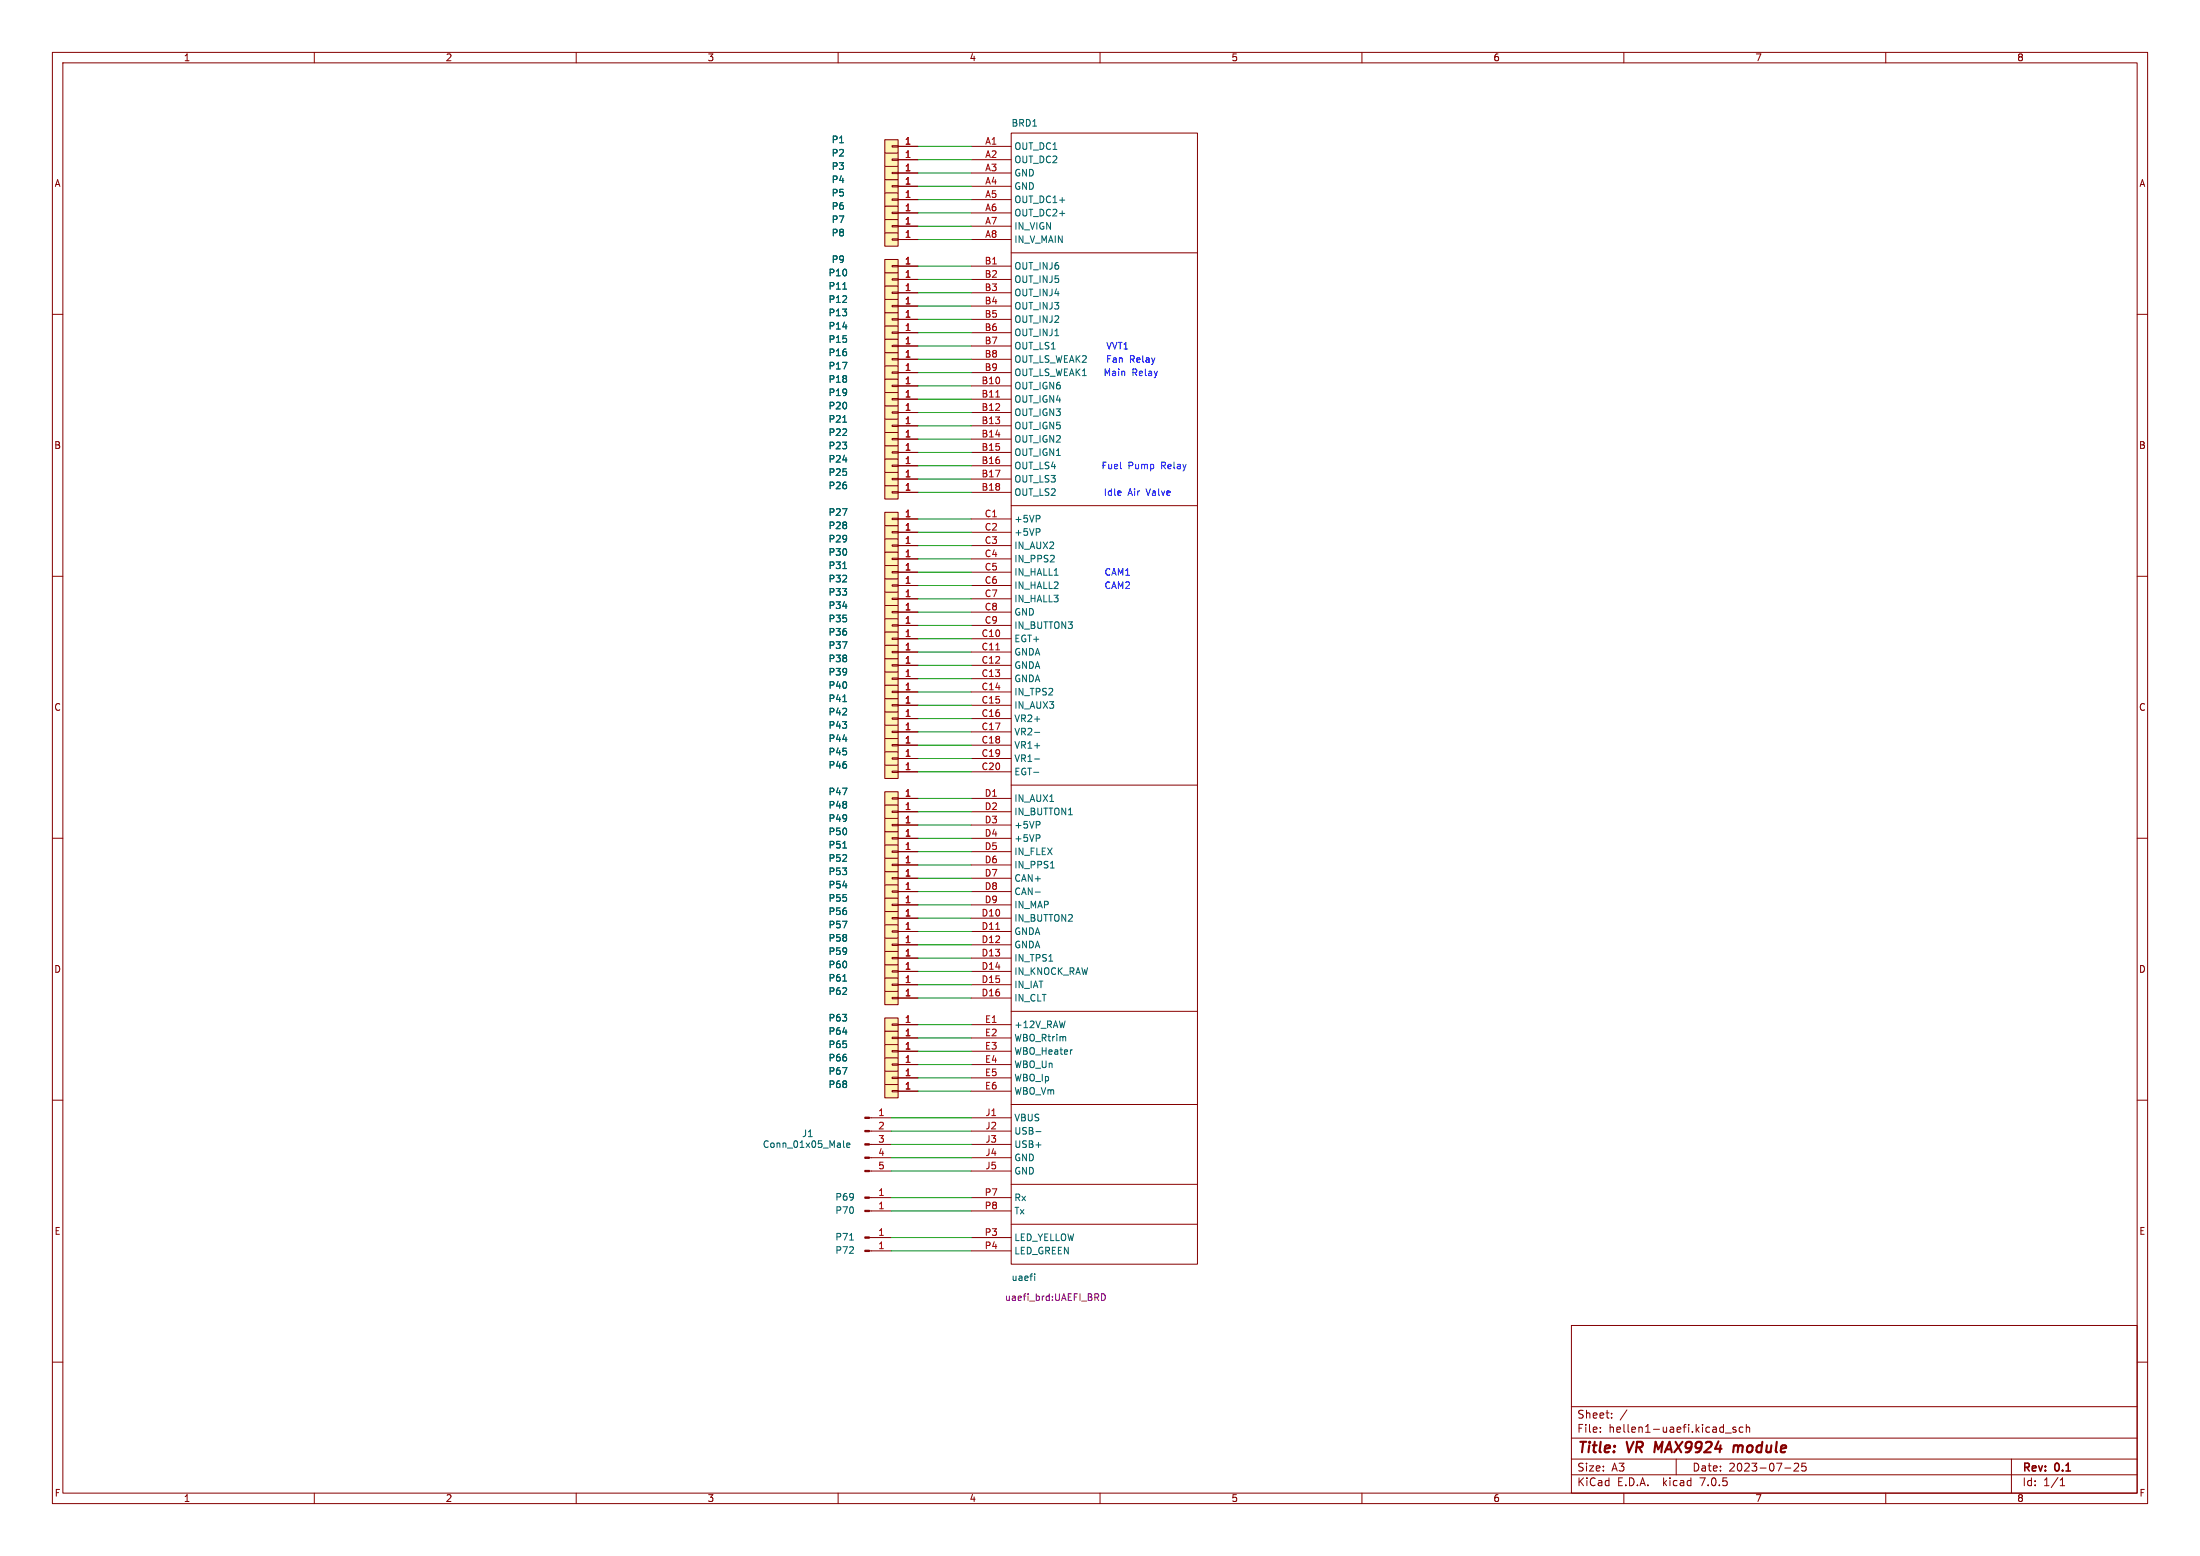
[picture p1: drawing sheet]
<svg xmlns="http://www.w3.org/2000/svg" width="420mm" height="297mm" viewBox="0 0 420 297" stroke-linecap="round" stroke-linejoin="round" font-family="sans-serif">
<g fill="none" stroke="#840000" stroke-width=".19">
<path d="M10 10h400v277h-400zM12 12h396v273h-396zM60 10v2M110 10v2M160 10v2M210 10v2M260 10v2M310 10v2M360 10v2M168.9 34.3h2.5v2.5h-2.5zM168.9 36.8h2.5v2.6h-2.5zM168.9 31.8h2.5v2.5h-2.5z"/>
<path d="M168.9 29.2h2.5v2.6h-2.5zM168.9 39.4h2.5v2.5h-2.5zM168.9 26.7h2.5v2.5h-2.5zM171.4 35.4h-1.1v.3h1.1M171.4 38h-1.1v.2h1.1M171.4 32.9h-1.1v.2h1.1M171.4 30.4h-1.1v.2h1.1M171.4 27.8h-1.1v.3h1.1M171.4 35.6h3.9M171.4 38.1h3.9M171.4 33h3.9M171.4 30.5h3.9"/>
<path d="M171.4 27.9h3.9M185.4 35.6h7.6M185.4 38.1h7.6M185.4 33h7.6M185.4 30.5h7.6M185.4 27.9h7.6M193 25.4h35.6v215.9h-35.6zM10 60h2M168.9 59.7h2.5v2.5h-2.5zM168.9 41.9h2.5v2.6h-2.5zM168.9 57.2h2.5v2.5h-2.5zM168.9 52.1h2.5v2.5h-2.5z"/>
<path d="M168.9 54.6h2.5v2.6h-2.5zM168.9 49.5h2.5v2.6h-2.5zM168.9 44.5h2.5v2.5h-2.5zM171.4 40.5h-1.1v.3h1.1M171.4 43.1h-1.1v.2h1.1M171.4 58.3h-1.1v.2h1.1M171.4 53.2h-1.1v.3h1.1M171.4 55.8h-1.1v.2h1.1M171.4 50.7h-1.1v.2h1.1M171.4 45.6h-1.1v.2h1.1M171.4 40.6h3.9M171.4 43.2h3.9"/>
<path d="M171.4 58.4h3.9M171.4 53.3h3.9M171.4 55.9h3.9M171.4 50.8h3.9M171.4 45.7h3.9M185.4 40.6h7.6M185.4 43.2h7.6M185.4 58.4h7.6M185.4 53.3h7.6M185.4 55.9h7.6M185.4 50.8h7.6M185.4 45.7h7.6"/>
<path d="M193 48.3h35.6M408 60h2M168.9 67.3h2.5v2.6h-2.5zM168.9 62.2h2.5v2.6h-2.5zM168.9 64.8h2.5v2.5h-2.5zM168.9 69.9h2.5v2.5h-2.5zM168.9 77.5h2.5v2.5h-2.5zM168.9 72.4h2.5v2.5h-2.5zM168.9 74.9h2.5v2.6h-2.5zM171.4 60.8h-1.1v.3h1.1M171.4 68.5h-1.1v.2h1.1M171.4 63.4h-1.1v.2h1.1"/>
<path d="M171.4 65.9h-1.1v.3h1.1M171.4 71h-1.1v.2h1.1M171.4 78.6h-1.1v.3h1.1M171.4 73.5h-1.1v.3h1.1M171.4 76.1h-1.1v.2h1.1M171.4 61h3.9M171.4 68.6h3.9M171.4 63.5h3.9M171.4 66h3.9M171.4 71.1h3.9M171.4 73.7h3.9M171.4 76.2h3.9"/>
<path d="M171.4 78.7h3.9M185.4 61h7.6M185.4 68.6h7.6M185.4 63.5h7.6M185.4 66h7.6M185.4 71.1h7.6M185.4 73.7h7.6M185.4 76.2h7.6M185.4 78.7h7.6M168.9 97.8h2.5v2.5h-2.5zM168.9 85.1h2.5v2.5h-2.5zM168.9 92.7h2.5v2.6h-2.5z"/>
<path d="M168.9 90.2h2.5v2.5h-2.5zM168.9 87.6h2.5v2.6h-2.5zM168.9 82.6h2.5v2.5h-2.5zM168.9 80h2.5v2.6h-2.5zM171.4 98.9h-1.1v.3h1.1M171.4 86.2h-1.1v.3h1.1M171.4 93.9h-1.1v.2h1.1M171.4 91.3h-1.1v.3h1.1M171.4 88.8h-1.1v.2h1.1M171.4 83.7h-1.1v.2h1.1M171.4 81.2h-1.1v.2h1.1M171.4 81.3h3.9"/>
<path d="M171.4 83.8h3.9M171.4 86.4h3.9M171.4 88.9h3.9M171.4 91.4h3.9M171.4 94h3.9M171.4 99.1h3.9M185.4 81.3h7.6M185.4 83.8h7.6M185.4 86.4h7.6M185.4 88.9h7.6M185.4 91.4h7.6M185.4 94h7.6"/>
<path d="M185.4 99.1h7.6M193 96.5h35.6M10 110h2M168.9 115.6h2.5v2.5h-2.5zM168.9 118.1h2.5v2.6h-2.5zM168.9 113h2.5v2.6h-2.5zM168.9 100.3h2.5v2.6h-2.5zM168.9 102.9h2.5v2.5h-2.5zM168.9 105.4h2.5v2.6h-2.5zM168.9 110.5h2.5v2.5h-2.5zM168.9 108h2.5v2.5h-2.5zM171.4 116.7h-1.1v.3h1.1"/>
<path d="M171.4 119.3h-1.1v.2h1.1M171.4 114.2h-1.1v.2h1.1M171.4 101.5h-1.1v.2h1.1M171.4 104h-1.1v.3h1.1M171.4 106.6h-1.1v.2h1.1M171.4 111.6h-1.1v.3h1.1M171.4 109.1h-1.1v.2h1.1M171.4 116.8h3.9M171.4 119.4h3.9M171.4 101.6h3.9M171.4 104.1h3.9M171.4 106.7h3.9"/>
<path d="M171.4 109.2h3.9M171.4 111.8h3.9M171.4 114.3h3.9M185.4 116.8h7.6M185.4 119.4h7.6M185.4 101.6h7.6M185.4 104.1h7.6M185.4 106.7h7.6M185.4 109.2h7.6M185.4 111.8h7.6M185.4 114.3h7.6M408 110h2"/>
<path d="M168.9 138.4h2.5v2.6h-2.5zM168.9 128.3h2.5v2.5h-2.5zM168.9 125.7h2.5v2.6h-2.5zM168.9 120.7h2.5v2.5h-2.5zM168.9 123.2h2.5v2.5h-2.5zM168.9 135.9h2.5v2.5h-2.5zM168.9 133.4h2.5v2.5h-2.5zM168.9 130.8h2.5v2.6h-2.5zM171.4 139.6h-1.1v.2h1.1M171.4 129.4h-1.1v.3h1.1M171.4 126.9h-1.1v.2h1.1M171.4 121.8h-1.1v.2h1.1"/>
<path d="M171.4 124.3h-1.1v.3h1.1M171.4 137h-1.1v.3h1.1M171.4 134.5h-1.1v.2h1.1M171.4 132h-1.1v.2h1.1M171.4 139.7h3.9M171.4 134.6h3.9M171.4 137.2h3.9M171.4 121.9h3.9M171.4 124.5h3.9M171.4 127h3.9M171.4 129.5h3.9M171.4 132.1h3.9"/>
<path d="M185.4 139.7h7.6M185.4 134.6h7.6M185.4 137.2h7.6M185.4 121.9h7.6M185.4 124.5h7.6M185.4 127h7.6M185.4 129.5h7.6M185.4 132.1h7.6M10 160h2M168.9 146.1h2.5v2.5h-2.5zM168.9 158.8h2.5v2.5h-2.5zM168.9 156.2h2.5v2.6h-2.5z"/>
<path d="M168.9 151.1h2.5v2.6h-2.5zM168.9 153.7h2.5v2.5h-2.5zM168.9 141h2.5v2.5h-2.5zM168.9 143.5h2.5v2.6h-2.5zM171.4 147.2h-1.1v.2h1.1M171.4 159.9h-1.1v.2h1.1M171.4 157.4h-1.1v.2h1.1M171.4 152.3h-1.1v.2h1.1M171.4 154.8h-1.1v.3h1.1M171.4 142.1h-1.1v.3h1.1M171.4 144.7h-1.1v.2h1.1M171.4 147.3h3.9"/>
<path d="M171.4 157.5h3.9M171.4 152.4h3.9M171.4 154.9h3.9M171.4 142.2h3.9M171.4 144.8h3.9M185.4 147.3h7.6M185.4 157.5h7.6M185.4 152.4h7.6M185.4 154.9h7.6M185.4 142.2h7.6M185.4 144.8h7.6M193 149.9h35.6"/>
<path d="M408 160h2M168.9 166.4h2.5v2.5h-2.5zM168.9 163.8h2.5v2.6h-2.5zM168.9 161.3h2.5v2.5h-2.5zM168.9 168.9h2.5v2.6h-2.5zM168.9 179.1h2.5v2.5h-2.5zM168.9 174h2.5v2.5h-2.5zM168.9 171.5h2.5v2.5h-2.5zM168.9 176.5h2.5v2.6h-2.5zM171.4 167.5h-1.1v.3h1.1M171.4 165h-1.1v.2h1.1M171.4 162.4h-1.1v.3h1.1"/>
<path d="M171.4 170.1h-1.1v.2h1.1M171.4 175.1h-1.1v.3h1.1M171.4 172.6h-1.1v.2h1.1M171.4 177.7h-1.1v.2h1.1M171.4 167.6h3.9M171.4 160h3.9M171.4 165.1h3.9M171.4 162.6h3.9M171.4 170.2h3.9M171.4 175.3h3.9M171.4 172.7h3.9M171.4 177.8h3.9"/>
<path d="M185.4 167.6h7.6M185.4 160h7.6M185.4 165.1h7.6M185.4 162.6h7.6M185.4 170.2h7.6M185.4 175.3h7.6M185.4 172.7h7.6M185.4 177.8h7.6M168.9 184.2h2.5v2.5h-2.5zM168.9 181.6h2.5v2.6h-2.5zM168.9 194.3h2.5v2.6h-2.5zM168.9 196.9h2.5v2.5h-2.5z"/>
<path d="M168.9 199.4h2.5v2.5h-2.5zM168.9 189.2h2.5v2.6h-2.5zM168.9 186.7h2.5v2.5h-2.5zM171.4 180.2h-1.1v.3h1.1M171.4 185.3h-1.1v.2h1.1M171.4 182.8h-1.1v.2h1.1M171.4 195.5h-1.1v.2h1.1M171.4 198h-1.1v.2h1.1M171.4 190.4h-1.1v.2h1.1M171.4 187.8h-1.1v.3h1.1M171.4 180.3h3.9M171.4 185.4h3.9"/>
<path d="M171.4 182.9h3.9M171.4 195.6h3.9M171.4 198.1h3.9M171.4 190.5h3.9M171.4 188h3.9M185.4 180.3h7.6M185.4 185.4h7.6M185.4 182.9h7.6M185.4 195.6h7.6M185.4 198.1h7.6M185.4 190.5h7.6M185.4 188h7.6"/>
<path d="M193 193h35.6M10 210h2M166 218.4h4.2M166 215.9h4.2M166 213.4h4.2M168.9 207h2.5v2.6h-2.5zM168.9 204.5h2.5v2.5h-2.5zM168.9 201.9h2.5v2.6h-2.5zM171.4 208.2h-1.1v.2h1.1M171.4 205.6h-1.1v.3h1.1M171.4 200.5h-1.1v.3h1.1M171.4 203.1h-1.1v.2h1.1"/>
<path d="M171.4 208.3h3.9M171.4 205.7h3.9M171.4 200.7h3.9M171.4 203.2h3.9M185.4 218.4h7.6M185.4 215.9h7.6M185.4 213.4h7.6M185.4 208.3h7.6M185.4 205.7h7.6M185.4 200.7h7.6M185.4 203.2h7.6M193 210.8h35.6"/>
<path d="M408 210h2M166 223.5h4.2M166 221h4.2M166 228.6h4.2M166 236.2h4.2M166 231.1h4.2M166 238.8h4.2M185.4 223.5h7.6M185.4 221h7.6M185.4 228.6h7.6M185.4 236.2h7.6M185.4 231.1h7.6"/>
<path d="M185.4 238.8h7.6M193 233.7h35.6M193 226.1h35.6M10 260h2M300 253h108v32h-108zM408 260h2M300 278.5h108M300 274.5h108M300 268.5h108M305.5 273.2v.2M305.5 272.5v.1M307.7 270.5v.2"/>
<path d="M307.7 269.8v.1M310.6 269.1l-1.3 1.9M320 278.5v3M329.4 273.5h1.1M331.4 272.5l-.4-.1-.2 .2 .1 .2 .5 .2v.3h-.6M332.7 272.5l-.4-.1-.3 .3 .2 .6h.5M333.4 272.5l.2-.1 .3 .1 .1 .9M333.4 271.9v1.5M342.5 279.4l.6-.1 .2 .1 .1 .3-1 1.1h1M344.7 279.3h-.7l-.1 .7 .3-.1h.5l.1 .2-.1 .5-.2 .2-.6-.2M384 278.5v6.5M60 285v2"/>
<path d="M110 285v2M160 285v2M210 285v2M260 285v2M300 281.5h108M310 285v2M340.7 280.2h1.2M360 285v2M393.3 283.6h.9M393.3 282.5l.4-.4v1.5"/>
</g>
<path d="M331 275.9l-.1 1.3M331.3 275.9l-.3 .2" fill="none" stroke="#840000" stroke-width=".4"/>
<g fill="#fff6b4" stroke="#fff6b4" stroke-width=".19">
<path d="M168.9 146.1h2.5v2.5h-2.5z"/>
<path d="M168.9 115.6h2.5v2.5h-2.5z"/>
<path d="M168.9 118.1h2.5v2.6h-2.5z"/>
<path d="M168.9 59.7h2.5v2.5h-2.5z"/>
<path d="M168.9 67.3h2.5v2.6h-2.5z"/>
<path d="M168.9 62.2h2.5v2.6h-2.5z"/>
<path d="M168.9 64.8h2.5v2.5h-2.5z"/>
<path d="M168.9 69.9h2.5v2.5h-2.5z"/>
<path d="M168.9 34.3h2.5v2.5h-2.5z"/>
<path d="M168.9 36.8h2.5v2.6h-2.5z"/>
<path d="M168.9 31.8h2.5v2.5h-2.5z"/>
<path d="M168.9 29.2h2.5v2.6h-2.5z"/>
<path d="M168.9 39.4h2.5v2.5h-2.5z"/>
<path d="M168.9 41.9h2.5v2.6h-2.5z"/>
<path d="M168.9 57.2h2.5v2.5h-2.5z"/>
<path d="M168.9 52.1h2.5v2.5h-2.5z"/>
<path d="M168.9 54.6h2.5v2.6h-2.5z"/>
<path d="M168.9 49.5h2.5v2.6h-2.5z"/>
<path d="M168.9 44.5h2.5v2.5h-2.5z"/>
<path d="M168.9 166.4h2.5v2.5h-2.5z"/>
<path d="M168.9 158.8h2.5v2.5h-2.5z"/>
<path d="M168.9 156.2h2.5v2.6h-2.5z"/>
<path d="M168.9 163.8h2.5v2.6h-2.5z"/>
<path d="M168.9 151.1h2.5v2.6h-2.5z"/>
<path d="M168.9 153.7h2.5v2.5h-2.5z"/>
<path d="M168.9 161.3h2.5v2.5h-2.5z"/>
<path d="M168.9 168.9h2.5v2.6h-2.5z"/>
<path d="M168.9 179.1h2.5v2.5h-2.5z"/>
<path d="M168.9 174h2.5v2.5h-2.5z"/>
<path d="M168.9 171.5h2.5v2.5h-2.5z"/>
<path d="M168.9 176.5h2.5v2.6h-2.5z"/>
<path d="M168.9 184.2h2.5v2.5h-2.5z"/>
<path d="M168.9 181.6h2.5v2.6h-2.5z"/>
<path d="M168.9 141h2.5v2.5h-2.5z"/>
<path d="M168.9 138.4h2.5v2.6h-2.5z"/>
<path d="M168.9 207h2.5v2.6h-2.5z"/>
<path d="M168.9 143.5h2.5v2.6h-2.5z"/>
<path d="M168.9 204.5h2.5v2.5h-2.5z"/>
<path d="M168.9 194.3h2.5v2.6h-2.5z"/>
<path d="M168.9 196.9h2.5v2.5h-2.5z"/>
<path d="M168.9 199.4h2.5v2.5h-2.5z"/>
<path d="M168.9 201.9h2.5v2.6h-2.5z"/>
<path d="M168.9 189.2h2.5v2.6h-2.5z"/>
<path d="M168.9 186.7h2.5v2.5h-2.5z"/>
<path d="M168.9 113h2.5v2.6h-2.5z"/>
<path d="M168.9 100.3h2.5v2.6h-2.5z"/>
<path d="M168.9 97.8h2.5v2.5h-2.5z"/>
<path d="M168.9 102.9h2.5v2.5h-2.5z"/>
<path d="M168.9 105.4h2.5v2.6h-2.5z"/>
<path d="M168.9 110.5h2.5v2.5h-2.5z"/>
<path d="M168.9 108h2.5v2.5h-2.5z"/>
<path d="M168.9 85.1h2.5v2.5h-2.5z"/>
<path d="M168.9 92.7h2.5v2.6h-2.5z"/>
<path d="M168.9 90.2h2.5v2.5h-2.5z"/>
<path d="M168.9 87.6h2.5v2.6h-2.5z"/>
<path d="M168.9 82.6h2.5v2.5h-2.5z"/>
<path d="M168.9 80h2.5v2.6h-2.5z"/>
<path d="M168.9 77.5h2.5v2.5h-2.5z"/>
<path d="M168.9 128.3h2.5v2.5h-2.5z"/>
<path d="M168.9 125.7h2.5v2.6h-2.5z"/>
<path d="M168.9 120.7h2.5v2.5h-2.5z"/>
<path d="M168.9 123.2h2.5v2.5h-2.5z"/>
<path d="M168.9 135.9h2.5v2.5h-2.5z"/>
<path d="M168.9 133.4h2.5v2.5h-2.5z"/>
<path d="M168.9 130.8h2.5v2.6h-2.5z"/>
<path d="M168.9 26.7h2.5v2.5h-2.5z"/>
<path d="M168.9 72.4h2.5v2.5h-2.5z"/>
<path d="M168.9 74.9h2.5v2.6h-2.5z"/>
</g>
<g fill="none" stroke="#006464" stroke-width=".19">
<path d="M160.9 55.2h.7M160.9 80.6h.7M198.4 98.4l.1 .2-.1 .4M160.9 108.5h.7M198.4 101l.1 .2-.1 .3M201.3 109.8h.7M160.9 133.9h.7M197.5 139.8h1M197.5 144.9h1M198.4 156.9l.1 .1-.1 .4M198.4 159.4l.1 .2-.1 .3M160.9 161.9h.7"/>
<path d="M197.6 170.3h1M200.5 165.7h.8M160.9 187.3h.7M161 217.7v1.1l.2 .2M161.6 218.6l.6-.1v-.3h-.4l-.2 .2 .1 .6h.5M197.8 216h.9M204.6 200.4h.1M162.2 236.7h.7M197.5 243.1v.2M197.5 243.6v.8"/>
</g>
<g fill="#840000" stroke="#840000" stroke-width=".19">
<path d="M165.1 223.4h.9v.2h-.9z"/>
<path d="M165.1 220.9h.9v.2h-.9z"/>
<path d="M165.1 218.3h.9v.3h-.9z"/>
<path d="M165.1 215.8h.9v.2h-.9z"/>
<path d="M165.1 213.2h.9v.3h-.9z"/>
<path d="M165.1 228.5h.9v.2h-.9z"/>
<path d="M165.1 236.1h.9v.2h-.9z"/>
<path d="M165.1 231h.9v.3h-.9z"/>
<path d="M165.1 238.6h.9v.3h-.9z"/>
</g>
<path d="M190.1 75.8h.7" fill="none" stroke="#a90000" stroke-width=".19"/>
<path d="M210.3 247a.64 .64 0 0 1 .7 .6 .64 .64 0 0 1-.7 .6z" fill="none" stroke="#840084" stroke-width=".19"/>
<g fill="none" stroke="#009600" stroke-width=".19">
<path d="M175.3 38.1h10.1M175.3 33h10.1M175.3 35.6h10.1M175.3 27.9h10.1M175.3 30.5h10.1M175.3 50.8h10.1M175.3 58.4h10.1M175.3 53.3h10.1M175.3 45.7h10.1M175.3 43.2h10.1M175.3 40.6h10.1M175.3 55.9h10.1"/>
<path d="M175.3 78.7h10.1M175.3 76.2h10.1M175.3 71.1h10.1M175.3 63.5h10.1M175.3 66h10.1M175.3 73.7h10.1M175.3 68.6h10.1M175.3 61h10.1M175.3 86.4h10.1M175.3 83.8h10.1M175.3 81.3h10.1M175.3 88.9h10.1"/>
<path d="M175.3 94h10.1M175.3 99.1h10.1M175.3 91.4h10.1M175.3 114.3h10.1M175.3 116.8h10.1M175.3 111.8h10.1M175.3 106.7h10.1M175.3 109.2h10.1M175.3 104.1h10.1M175.3 101.6h10.1M175.3 119.4h10.1M175.3 139.7h10.1"/>
<path d="M175.3 137.2h10.1M175.3 132.1h10.1M175.3 134.6h10.1M175.3 127h10.1M175.3 124.5h10.1M175.3 121.9h10.1M175.3 129.5h10.1M175.3 152.4h10.1M175.3 144.8h10.1M175.3 147.3h10.1M175.3 154.9h10.1M175.3 157.5h10.1"/>
<path d="M175.3 142.2h10.1M175.3 160h10.1M175.3 162.6h10.1M175.3 165.1h10.1M175.3 177.8h10.1M175.3 172.7h10.1M175.3 167.6h10.1M175.3 170.2h10.1M175.3 175.3h10.1M175.3 188h10.1M175.3 180.3h10.1M175.3 185.4h10.1"/>
<path d="M175.3 182.9h10.1M175.3 190.5h10.1M175.3 198.1h10.1M175.3 195.6h10.1M170.2 218.4h15.2M170.2 213.4h15.2M170.2 215.9h15.2M175.3 200.7h10.1M175.3 205.7h10.1M175.3 208.3h10.1M175.3 203.2h10.1M170.2 236.2h15.2"/>
<path d="M170.2 221h15.2M170.2 228.6h15.2M170.2 223.5h15.2M170.2 231.1h15.2M170.2 238.8h15.2"/>
</g>
<g font-size="2.8" fill="#840000">
<text x="301" y="277.8">Title:</text>
<text x="310.4" y="277.8">VR MAX9924</text>
<text x="331.9" y="277.8">module</text>
</g>
<g font-size="2.1" fill="#840000">
<text x="301" y="273.6">File:</text>
<text x="301" y="270.9">Sheet:</text>
<text x="307" y="273.6">hellen1-uaefi.kicad_sch</text>
<text x="301" y="281">Size:</text>
<text x="307.6" y="281">A3</text>
<text x="323" y="281">Date:</text>
<text x="329.9" y="281">2023-07-25</text>
<text x="386" y="281.2">Rev:</text>
<text x="392.2" y="281.2">0.1</text>
<text x="301" y="283.8">KiCad</text>
<text x="308.6" y="283.8">E.D.A.</text>
<text x="317.4" y="283.8">kicad</text>
<text x="324.5" y="283.8">7.0.5</text>
<text x="386" y="283.8">Id:</text>
<text x="390" y="283.8">1/1</text>
</g>
<g font-size="1.8" fill="#840000">
<text x="35" y="11.8">1</text>
<text x="85" y="11.8">2</text>
<text x="135" y="11.8">3</text>
<text x="185" y="11.8">4</text>
<text x="235" y="11.8">5</text>
<text x="285" y="11.8">6</text>
<text x="335" y="11.8">7</text>
<text x="385" y="11.8">8</text>
<text x="10.4" y="35.8">A</text>
<text x="408.4" y="35.8">A</text>
<text x="10.3" y="85.8">B</text>
<text x="408.3" y="85.8">B</text>
<text x="10.3" y="135.8">C</text>
<text x="408.3" y="135.8">C</text>
<text x="10.3" y="185.8">D</text>
<text x="408.3" y="185.8">D</text>
<text x="10.4" y="235.8">E</text>
<text x="408.3" y="235.8">E</text>
<text x="10.4" y="285.8">F</text>
<text x="35" y="286.8">1</text>
<text x="85" y="286.8">2</text>
<text x="135" y="286.8">3</text>
<text x="185" y="286.8">4</text>
<text x="235" y="286.8">5</text>
<text x="285" y="286.8">6</text>
<text x="335" y="286.8">7</text>
<text x="385" y="286.8">8</text>
<text x="408.4" y="285.8">F</text>
</g>
<g font-size="1.8" fill="#006464">
<text x="158.7" y="27.5">P1</text>
<text x="193" y="24.3">BRD1</text>
<text x="193.5" y="28.8">OUT_DC1</text>
<text x="158.7" y="35.1">P4</text>
<text x="158.7" y="32.6">P3</text>
<text x="158.7" y="30">P2</text>
<text x="193.5" y="31.3">OUT_DC2</text>
<text x="193.5" y="33.8">GND</text>
<text x="158.7" y="37.7">P5</text>
<text x="158.7" y="40.2">P6</text>
<text x="193.5" y="36.4">GND</text>
<text x="193.5" y="38.9">OUT_DC1+</text>
<text x="193.5" y="41.5">OUT_DC2+</text>
<text x="158.7" y="42.7">P7</text>
<text x="158.7" y="45.3">P8</text>
<text x="193.5" y="44">IN_VIGN</text>
<text x="193.5" y="46.5">IN_V_MAIN</text>
<text x="158.1" y="52.9">P10</text>
<text x="158.7" y="50.4">P9</text>
<text x="193.5" y="51.6">OUT_INJ6</text>
<text x="158.1" y="58">P12</text>
<text x="158.1" y="55.4">P11</text>
<text x="193.5" y="54.2">OUT_INJ5</text>
<text x="193.5" y="56.7">OUT_INJ4</text>
<text x="193.5" y="59.2">OUT_INJ3</text>
<text x="158.1" y="60.5">P13</text>
<text x="158.1" y="63.1">P14</text>
<text x="158.1" y="65.6">P15</text>
<text x="193.5" y="61.8">OUT_INJ2</text>
<text x="193.5" y="64.3">OUT_INJ1</text>
<text x="158.1" y="68.1">P16</text>
<text x="158.1" y="70.7">P17</text>
<text x="193.5" y="66.9">OUT_LS1</text>
<text x="193.5" y="69.4">OUT_LS_WEAK2</text>
<text x="193.5" y="71.9">OUT_LS_WEAK1</text>
<text x="158.1" y="73.2">P18</text>
<text x="158.1" y="75.8">P19</text>
<text x="193.5" y="74.5">OUT_IGN6</text>
<text x="193.5" y="77">OUT_IGN4</text>
<text x="158.1" y="83.4">P22</text>
<text x="158.1" y="80.8">P21</text>
<text x="158.1" y="78.3">P20</text>
<text x="193.5" y="79.6">OUT_IGN3</text>
<text x="193.5" y="82.1">OUT_IGN5</text>
<text x="158.1" y="85.9">P23</text>
<text x="158.1" y="88.5">P24</text>
<text x="193.5" y="84.6">OUT_IGN2</text>
<text x="193.5" y="87.2">OUT_IGN1</text>
<text x="193.5" y="89.7">OUT_LS4</text>
<text x="158.1" y="93.5">P26</text>
<text x="158.1" y="91">P25</text>
<text x="193.5" y="92.3">OUT_LS3</text>
<text x="193.5" y="94.8">OUT_LS2</text>
<text x="158.1" y="101.2">P28</text>
<text x="158.1" y="98.6">P27</text>
<text x="193.5" y="99.9">+5VP</text>
<text x="158.1" y="103.7">P29</text>
<text x="158.1" y="106.2">P30</text>
<text x="193.5" y="102.4">+5VP</text>
<text x="193.5" y="105">IN_AUX2</text>
<text x="193.5" y="107.5">IN_PPS2</text>
<text x="158.1" y="113.9">P33</text>
<text x="158.1" y="111.3">P32</text>
<text x="158.1" y="108.8">P31</text>
<text x="193.5" y="110">IN_HALL1</text>
<text x="193.5" y="112.6">IN_HALL2</text>
<text x="158.1" y="116.4">P34</text>
<text x="158.1" y="118.9">P35</text>
<text x="193.5" y="115.1">IN_HALL3</text>
<text x="193.5" y="117.7">GND</text>
<text x="158.1" y="121.5">P36</text>
<text x="158.1" y="124">P37</text>
<text x="193.5" y="122.7">EGT+</text>
<text x="193.5" y="125.3">GNDA</text>
<text x="193.5" y="120.2">IN_BUTTON3</text>
<text x="158.1" y="129.1">P39</text>
<text x="158.1" y="126.6">P38</text>
<text x="158.1" y="131.6">P40</text>
<text x="193.5" y="127.8">GNDA</text>
<text x="193.5" y="130.4">GNDA</text>
<text x="158.1" y="136.7">P42</text>
<text x="158.1" y="134.2">P41</text>
<text x="193.5" y="135.4">IN_AUX3</text>
<text x="193.5" y="138">VR2+</text>
<text x="193.5" y="132.9">IN_TPS2</text>
<text x="158.1" y="141.8">P44</text>
<text x="158.1" y="139.3">P43</text>
<text x="193.5" y="140.5">VR2-</text>
<text x="193.5" y="143.1">VR1+</text>
<text x="158.1" y="146.9">P46</text>
<text x="158.1" y="144.3">P45</text>
<text x="193.5" y="145.6">VR1-</text>
<text x="193.5" y="148.1">EGT-</text>
<text x="158.1" y="152">P47</text>
<text x="158.1" y="154.5">P48</text>
<text x="193.5" y="153.2">IN_AUX1</text>
<text x="193.5" y="155.8">IN_BUTTON1</text>
<text x="158.1" y="159.6">P50</text>
<text x="158.1" y="157">P49</text>
<text x="193.5" y="158.3">+5VP</text>
<text x="193.5" y="160.8">+5VP</text>
<text x="158.1" y="167.2">P53</text>
<text x="158.1" y="164.7">P52</text>
<text x="158.1" y="162.1">P51</text>
<text x="193.5" y="163.4">IN_FLEX</text>
<text x="193.5" y="165.9">IN_PPS1</text>
<text x="158.1" y="169.7">P54</text>
<text x="158.1" y="172.3">P55</text>
<text x="193.5" y="168.5">CAN+</text>
<text x="193.5" y="171">CAN-</text>
<text x="193.5" y="173.5">IN_MAP</text>
<text x="158.1" y="179.9">P58</text>
<text x="158.1" y="174.8">P56</text>
<text x="158.1" y="177.4">P57</text>
<text x="193.5" y="176.1">IN_BUTTON2</text>
<text x="193.5" y="178.6">GNDA</text>
<text x="158.1" y="185">P60</text>
<text x="158.1" y="182.4">P59</text>
<text x="193.5" y="181.2">GNDA</text>
<text x="193.5" y="183.7">IN_TPS1</text>
<text x="158.1" y="190.1">P62</text>
<text x="158.1" y="187.5">P61</text>
<text x="193.5" y="186.2">IN_KNOCK_RAW</text>
<text x="193.5" y="188.8">IN_IAT</text>
<text x="193.5" y="191.3">IN_CLT</text>
<text x="158.1" y="195.1">P63</text>
<text x="158.1" y="197.7">P64</text>
<text x="193.5" y="196.4">+12V_RAW</text>
<text x="158.1" y="200.2">P65</text>
<text x="158.1" y="202.8">P66</text>
<text x="193.5" y="198.9">WBO_Rtrim</text>
<text x="193.5" y="201.5">WBO_Heater</text>
<text x="158.1" y="207.8">P68</text>
<text x="158.1" y="205.3">P67</text>
<text x="193.5" y="204">WBO_Un</text>
<text x="193.5" y="206.6">WBO_Ip</text>
<text x="193.5" y="209.1">WBO_Vm</text>
<text x="193.5" y="214.2">VBUS</text>
<text x="145.6" y="219.3">Conn_01x05_Male</text>
<text x="153.1" y="217.2">J1</text>
<text x="193.5" y="216.7">USB-</text>
<text x="193.5" y="219.3">USB+</text>
<text x="193.5" y="221.8">GND</text>
<text x="193.5" y="224.3">GND</text>
<text x="159.4" y="229.3">P69</text>
<text x="159.4" y="231.9">P70</text>
<text x="193.5" y="229.4">Rx</text>
<text x="193.5" y="232">Tx</text>
<text x="159.4" y="236.9">P71</text>
<text x="159.4" y="239.5">P72</text>
<text x="193.5" y="237">LED_YELLOW</text>
<text x="193.5" y="239.6">LED_GREEN</text>
<text x="193" y="244.7">uaefi</text>
</g>
<g font-size="1.8" fill="#a90000">
<text x="172.7" y="27.7">1</text>
<text x="188" y="27.7">A1</text>
<text x="172.7" y="35.3">1</text>
<text x="172.7" y="32.8">1</text>
<text x="172.7" y="30.2">1</text>
<text x="188" y="30.2">A2</text>
<text x="188" y="32.8">A3</text>
<text x="188" y="35.3">A4</text>
<text x="172.7" y="37.8">1</text>
<text x="172.7" y="40.4">1</text>
<text x="188" y="37.8">A5</text>
<text x="188" y="40.4">A6</text>
<text x="172.7" y="42.9">1</text>
<text x="172.7" y="45.5">1</text>
<text x="188" y="42.9">A7</text>
<text x="188" y="45.5">A8</text>
<text x="172.7" y="53.1">1</text>
<text x="172.7" y="50.5">1</text>
<text x="187.9" y="50.5">B1</text>
<text x="187.9" y="53.1">B2</text>
<text x="172.7" y="58.2">1</text>
<text x="172.7" y="55.6">1</text>
<text x="187.9" y="55.6">B3</text>
<text x="187.9" y="58.2">B4</text>
<text x="172.7" y="60.7">1</text>
<text x="172.7" y="63.2">1</text>
<text x="172.7" y="65.8">1</text>
<text x="187.9" y="60.7">B5</text>
<text x="187.9" y="63.2">B6</text>
<text x="187.9" y="65.8">B7</text>
<text x="172.7" y="68.3">1</text>
<text x="172.7" y="70.9">1</text>
<text x="187.9" y="68.3">B8</text>
<text x="187.9" y="70.9">B9</text>
<text x="172.7" y="73.4">1</text>
<text x="172.7" y="75.9">1</text>
<text x="187.3" y="73.4">B10</text>
<text x="187.3" y="75.9">B11</text>
<text x="172.7" y="83.6">1</text>
<text x="172.7" y="81">1</text>
<text x="172.7" y="78.5">1</text>
<text x="187.3" y="78.5">B12</text>
<text x="187.3" y="81">B13</text>
<text x="187.3" y="83.6">B14</text>
<text x="172.7" y="86.1">1</text>
<text x="172.7" y="88.6">1</text>
<text x="187.3" y="86.1">B15</text>
<text x="187.3" y="88.6">B16</text>
<text x="172.7" y="93.7">1</text>
<text x="172.7" y="91.2">1</text>
<text x="187.3" y="91.2">B17</text>
<text x="187.3" y="93.7">B18</text>
<text x="172.7" y="101.3">1</text>
<text x="172.7" y="98.8">1</text>
<text x="187.9" y="98.8">C1</text>
<text x="187.9" y="101.3">C2</text>
<text x="172.7" y="103.9">1</text>
<text x="172.7" y="106.4">1</text>
<text x="187.9" y="103.9">C3</text>
<text x="187.9" y="106.4">C4</text>
<text x="172.7" y="111.5">1</text>
<text x="172.7" y="109">1</text>
<text x="187.9" y="109">C5</text>
<text x="187.9" y="111.5">C6</text>
<text x="172.7" y="116.6">1</text>
<text x="172.7" y="119.1">1</text>
<text x="172.7" y="114">1</text>
<text x="187.9" y="114">C7</text>
<text x="187.9" y="116.6">C8</text>
<text x="187.9" y="119.1">C9</text>
<text x="172.7" y="121.7">1</text>
<text x="172.7" y="124.2">1</text>
<text x="187.3" y="121.7">C10</text>
<text x="187.3" y="124.2">C11</text>
<text x="172.7" y="129.3">1</text>
<text x="172.7" y="126.7">1</text>
<text x="172.7" y="131.8">1</text>
<text x="187.3" y="126.7">C12</text>
<text x="187.3" y="129.3">C13</text>
<text x="187.3" y="131.8">C14</text>
<text x="172.7" y="136.9">1</text>
<text x="172.7" y="134.4">1</text>
<text x="187.3" y="134.4">C15</text>
<text x="187.3" y="136.9">C16</text>
<text x="172.7" y="142">1</text>
<text x="172.7" y="139.4">1</text>
<text x="187.3" y="139.4">C17</text>
<text x="187.3" y="142">C18</text>
<text x="172.7" y="147.1">1</text>
<text x="172.7" y="144.5">1</text>
<text x="187.3" y="144.5">C19</text>
<text x="187.3" y="147.1">C20</text>
<text x="172.7" y="152.1">1</text>
<text x="172.7" y="154.7">1</text>
<text x="187.9" y="152.1">D1</text>
<text x="187.9" y="154.7">D2</text>
<text x="172.7" y="159.8">1</text>
<text x="172.7" y="157.2">1</text>
<text x="187.9" y="157.2">D3</text>
<text x="187.9" y="159.8">D4</text>
<text x="172.7" y="167.4">1</text>
<text x="172.7" y="164.8">1</text>
<text x="172.7" y="162.3">1</text>
<text x="187.9" y="162.3">D5</text>
<text x="187.9" y="164.8">D6</text>
<text x="187.9" y="167.4">D7</text>
<text x="172.7" y="169.9">1</text>
<text x="172.7" y="172.5">1</text>
<text x="187.9" y="169.9">D8</text>
<text x="187.9" y="172.5">D9</text>
<text x="172.7" y="175">1</text>
<text x="172.7" y="177.5">1</text>
<text x="187.3" y="175">D10</text>
<text x="187.3" y="177.5">D11</text>
<text x="172.7" y="180.1">1</text>
<text x="172.7" y="185.2">1</text>
<text x="172.7" y="182.6">1</text>
<text x="187.3" y="180.1">D12</text>
<text x="187.3" y="182.6">D13</text>
<text x="187.3" y="185.2">D14</text>
<text x="172.7" y="190.2">1</text>
<text x="172.7" y="187.7">1</text>
<text x="187.3" y="187.7">D15</text>
<text x="187.3" y="190.2">D16</text>
<text x="172.7" y="195.3">1</text>
<text x="172.7" y="197.9">1</text>
<text x="188" y="195.3">E1</text>
<text x="188" y="197.9">E2</text>
<text x="172.7" y="200.4">1</text>
<text x="172.7" y="202.9">1</text>
<text x="188" y="200.4">E3</text>
<text x="188" y="202.9">E4</text>
<text x="172.7" y="208">1</text>
<text x="172.7" y="205.5">1</text>
<text x="188" y="205.5">E5</text>
<text x="188" y="208">E6</text>
<text x="167.6" y="213.1">1</text>
<text x="167.6" y="215.6">2</text>
<text x="188.1" y="213.1">J1</text>
<text x="188.1" y="215.6">J2</text>
<text x="167.6" y="218.2">3</text>
<text x="167.6" y="220.7">4</text>
<text x="188.1" y="218.2">J3</text>
<text x="188.1" y="220.7">J4</text>
<text x="167.6" y="223.3">5</text>
<text x="188.1" y="223.3">J5</text>
<text x="167.6" y="228.3">1</text>
<text x="167.6" y="230.9">1</text>
<text x="187.9" y="228.3">P7</text>
<text x="187.9" y="230.9">P8</text>
<text x="167.6" y="236">1</text>
<text x="167.6" y="238.5">1</text>
<text x="187.9" y="236">P3</text>
<text x="187.9" y="238.5">P4</text>
</g>
<g font-size="1.8" fill="#0d0eff">
<text x="210.6" y="72">Main</text>
<text x="211.1" y="69.4">Fan</text>
<text x="211.1" y="66.9">VVT1</text>
<text x="215.6" y="69.4">Relay</text>
<text x="216.1" y="72">Relay</text>
<text x="210.2" y="89.7">Fuel</text>
<text x="215.3" y="89.7">Pump</text>
<text x="221.7" y="89.7">Relay</text>
<text x="210.7" y="94.8">Idle</text>
<text x="215.3" y="94.8">Air</text>
<text x="218.9" y="94.8">Valve</text>
<text x="210.8" y="110.1">CAM1</text>
<text x="210.8" y="112.6">CAM2</text>
</g>
<text font-size="1.8" fill="#840084" x="191.8" y="248.5">uaefi_brd:UAEFI_BRD</text>
</svg>
